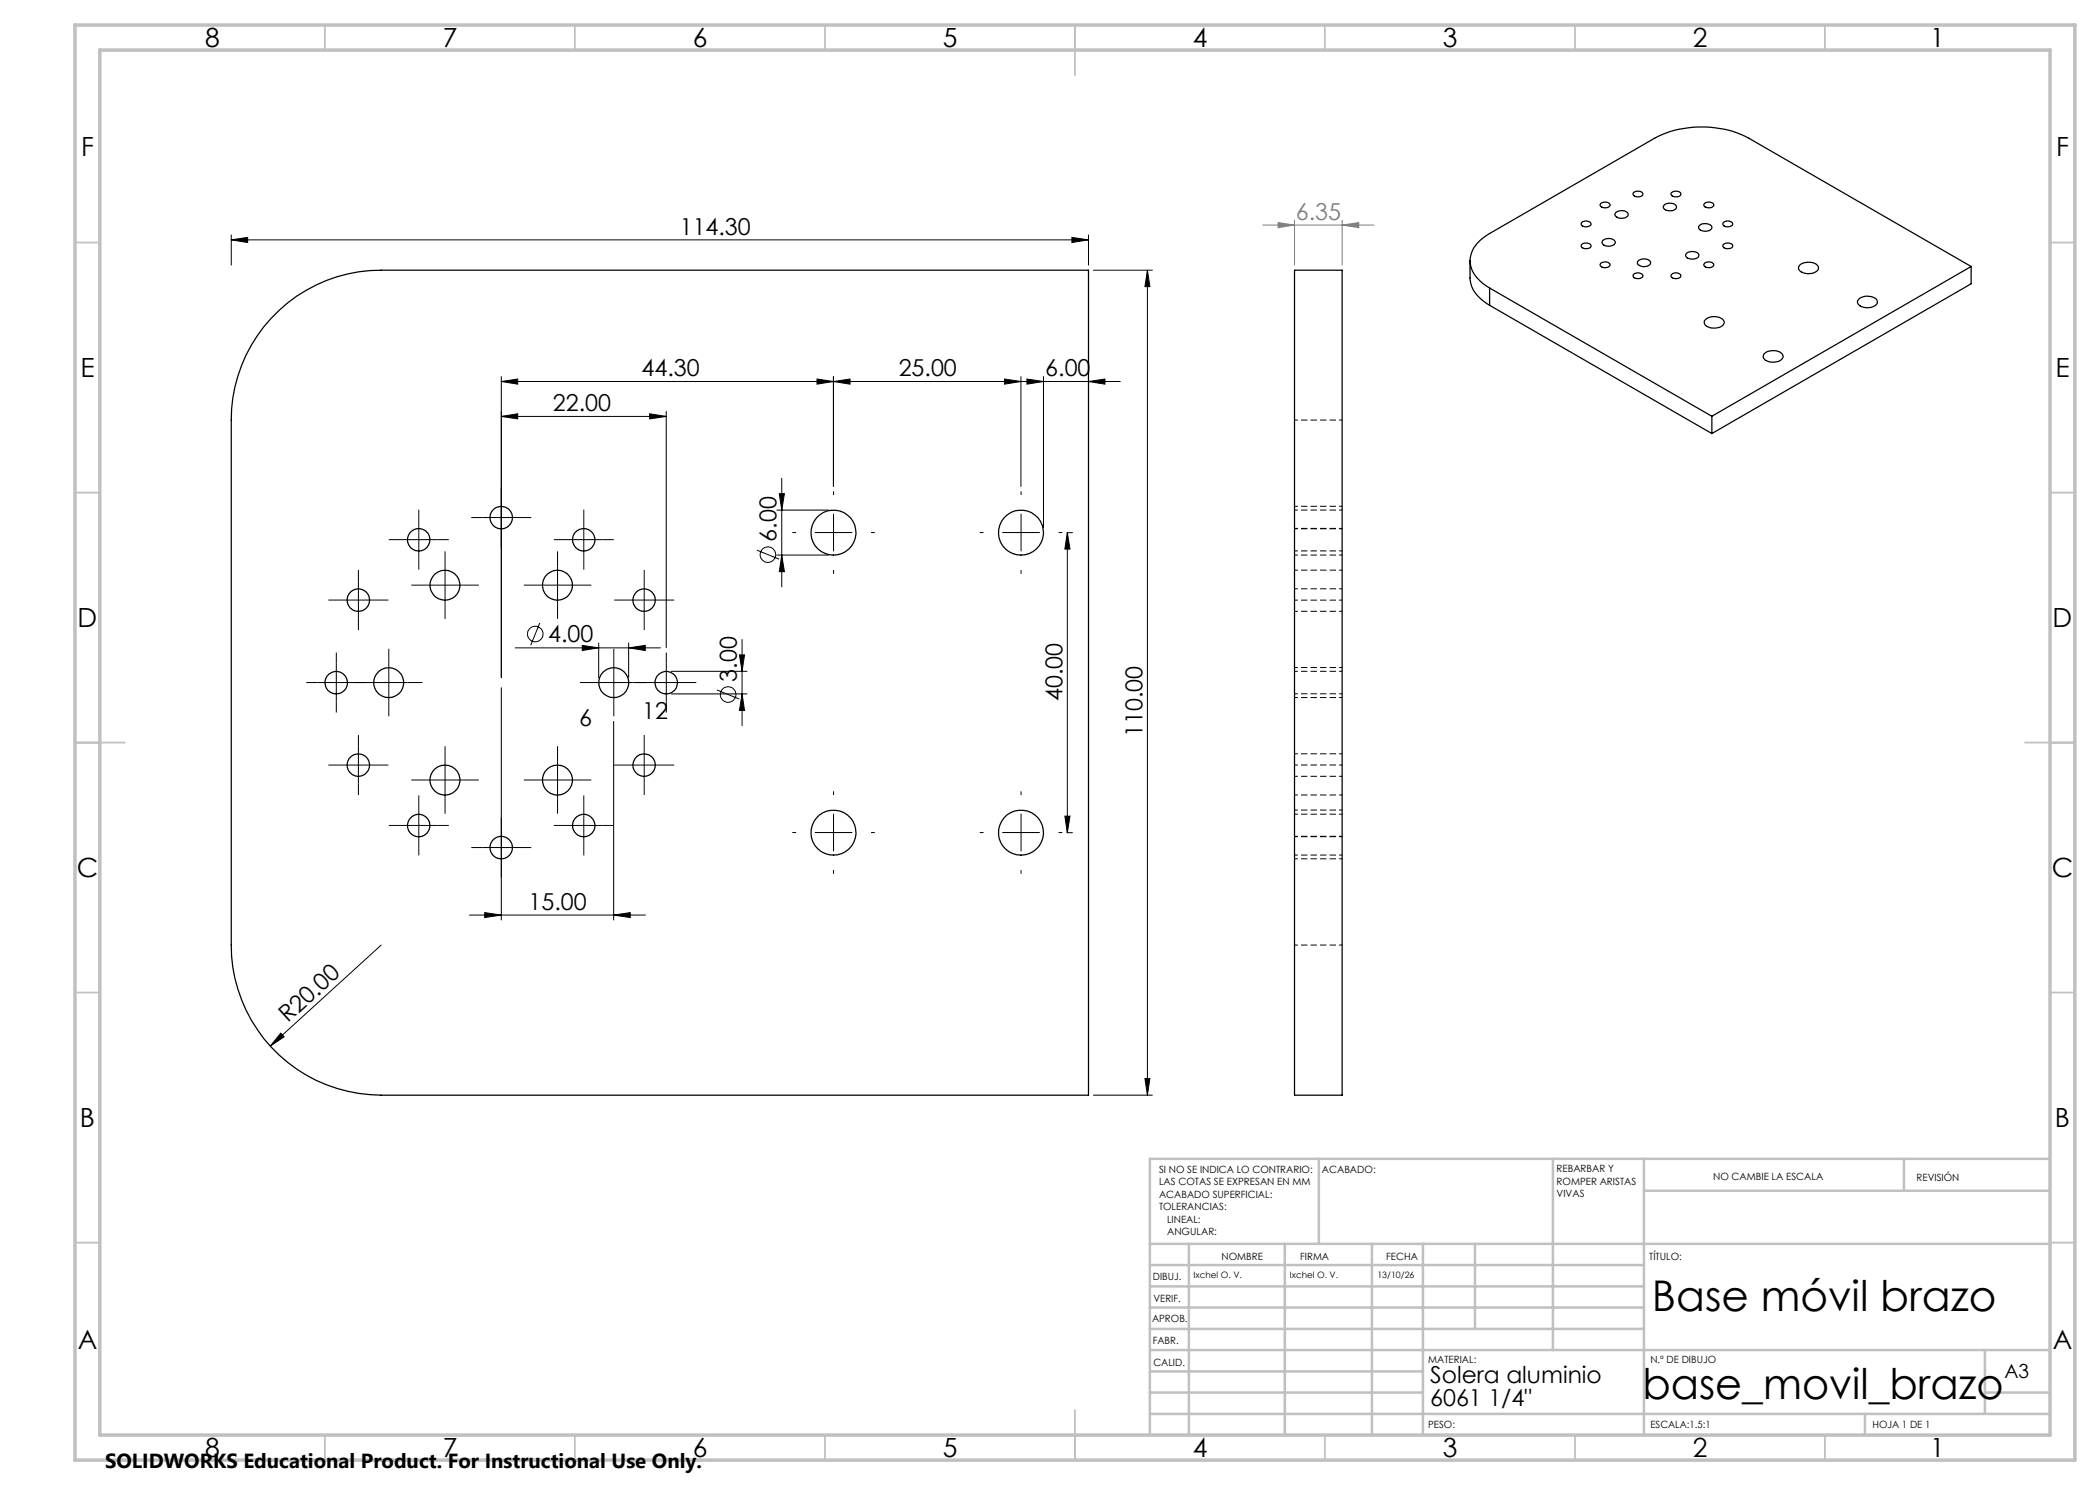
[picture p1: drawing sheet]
<svg xmlns="http://www.w3.org/2000/svg" width="420mm" height="297mm" viewBox="0 0 420 297" stroke-linecap="round" stroke-linejoin="round" font-family="sans-serif">
<g fill="none" stroke="#000" stroke-width=".25">
<path d="M326.7 38.5a1.34 1.34 0 0 1 1.9 .2 1.11 1.11 0 0 1-2 .2zM334.2 38.6a1.28 1.28 0 0 1 2 .1 1.11 1.11 0 0 1-2 .2zM258.9 54h9.5v165h-9.5zM294 52.1v3.5a6.2 6.2 0 0 0 3.3 5l.6 .5M297.9 57.6l44.5 25.7M297.9 57.6v3.5M316.4 44.5a1.12 1.12 0 0 1 1.8 .4 1.23 1.23 0 0 1-1.9 0zM316.4 48.9a1.34 1.34 0 0 1 1.8 .2 1.04 1.04 0 0 1-1.7 .5l-.2-.3zM320.2 52.6a1.15 1.15 0 0 1 1.8 .5 1.2 1.2 0 0 1-2-.2zM320.2 40.7a1.15 1.15 0 0 1 1.8 .4 1.23 1.23 0 0 1-2-.1zM320.5 48.2a1.7 1.7 0 0 1 2.6 .2 1.47 1.47 0 0 1-2.1 .7l-.4-.2a.48 .48 0 0 1-.1-.7zM323.1 42.6a1.66 1.66 0 0 1 2.5 .3 1.53 1.53 0 0 1-2.2 .5l-.2-.1a.45 .45 0 0 1-.1-.7z"/>
<path d="M326.7 54.9a1.12 1.12 0 0 1 1.9 .3 1.23 1.23 0 0 1-2 .1zM327.6 52.2a1.69 1.69 0 0 1 2.5 .3 1.35 1.35 0 0 1-2 .7l-.6-.4zM332.9 40.9a1.73 1.73 0 0 1 2.4 .4 1.52 1.52 0 0 1-2.5 .5 .52 .52 0 0 1 .1-.9zM334.4 54.9a1.08 1.08 0 0 1 1.8 .3 1.17 1.17 0 0 1-2-.1zM337.3 50.7a1.73 1.73 0 0 1 2.5 .3 1.38 1.38 0 0 1-2 .7l-.5-.2a.48 .48 0 0 1 0-.8zM339.8 45.2a1.88 1.88 0 0 1 2.5 .1 1.01 1.01 0 0 1-1.3 .9l-.9-.2a.56 .56 0 0 1-.3-.8zM340.9 40.7a1.15 1.15 0 0 1 1.9 .4 1.23 1.23 0 0 1-2.1-.1zM340.9 52.6a1.15 1.15 0 0 1 1.9 .5 1.2 1.2 0 0 1-2.1-.2zM344.6 49a1.28 1.28 0 0 1 1.9 .1 1.04 1.04 0 0 1-1.7 .5l-.2-.3zM344.6 44.6a1.22 1.22 0 0 1 1.9 .1 1.08 1.08 0 0 1-1.7 .5l-.2-.3zM360 53a2.83 2.83 0 0 1 3.6 .2 1.16 1.16 0 0 1-1.2 1.5 2.19 2.19 0 0 1-2.7-1.1zM371.8 59.8a2.79 2.79 0 0 1 3.6 .2 1.16 1.16 0 0 1-1.2 1.5 2.19 2.19 0 0 1-2.7-1.1z"/>
<path d="M394.2 53.3l-44.4-25.6a20.8 20.8 0 0 0-18.9 0l-33 19a6.7 6.7 0 0 0-3.9 5.7 6.9 6.9 0 0 0 3.9 5.2M394.2 53.3l-51.8 30M394.2 53.3v3.5l-51.8 29.9M55.8 62.1a29.7 29.7 0 0 1 20.4-8.1h141.5v165h-141.5a30 30 0 0 1-30-30v-105a30 30 0 0 1 9.6-21.9zM297.9 61.1l44.5 25.6M341 64.1a2.56 2.56 0 0 1 3.8 .2 1.49 1.49 0 0 1-1.6 1.3 2.26 2.26 0 0 1-2.3-.9zM352.7 70.9a2.68 2.68 0 0 1 3.8 0 1.12 1.12 0 0 1-1.2 1.5 2.08 2.08 0 0 1-2.7-1.1zM342.4 83.3v3.4"/>
<circle cx="83.7" cy="108" r="2.25"/>
<circle cx="89" cy="117.1" r="2.99"/>
<circle cx="100.2" cy="103.5" r="2.26"/>
<circle cx="111.5" cy="117" r="3"/>
<circle cx="116.7" cy="108" r="2.25"/>
<circle cx="166.7" cy="106.5" r="4.5"/>
<circle cx="204.2" cy="106.5" r="4.5"/>
<circle cx="67.2" cy="136.5" r="2.25"/>
<circle cx="71.7" cy="120" r="2.25"/>
<circle cx="77.7" cy="136.5" r="2.99"/>
<circle cx="122.7" cy="136.5" r="3"/>
<circle cx="128.8" cy="120" r="2.24"/>
<circle cx="133.2" cy="136.5" r="2.25"/>
<circle cx="71.7" cy="153" r="2.26"/>
<circle cx="89" cy="156" r="3"/>
<circle cx="111.5" cy="156" r="3"/>
<circle cx="128.8" cy="153" r="2.25"/>
<circle cx="83.8" cy="165.1" r="2.24"/>
<circle cx="100.2" cy="169.5" r="2.25"/>
<circle cx="116.7" cy="165.1" r="2.24"/>
<circle cx="166.7" cy="166.5" r="4.5"/>
<circle cx="204.2" cy="166.5" r="4.5"/>
</g>
<g fill="none" stroke="#000" stroke-width=".2" stroke-dasharray="1.3 .6" stroke-dashoffset=".6" stroke-linecap="butt">
<path d="M258.9 84h9.6M258.9 111h9.6M258.9 110.2h9.6M258.9 105.8h9.6M268.5 102h-9.6M268.5 117.8h-9.6M268.5 105.7h-9.6M268.5 114h-9.6M268.5 101.3h-9.6M258.9 138.8h9.6M258.9 122.3h9.6M258.9 139.5h9.6"/>
<path d="M258.9 120h9.6M268.5 134.3h-9.6M268.5 133.5h-9.6M258.9 155.3h9.6M258.9 159h9.6M268.5 150.8h-9.6M268.5 153h-9.6M258.9 171h9.6M258.9 167.3h9.6M258.9 171.8h9.6M268.5 162h-9.6M268.5 162.8h-9.6"/>
<path d="M268.5 167.3h-9.6M268.5 189h-9.6"/>
</g>
<g fill="none" stroke="#000" stroke-width=".2">
<path d="M46.2 48l3.3-.5v1zM46.2 47v6M46.2 48h171.5M214.4 47.5l3.3 .5-3.3 .5zM217.7 47v6M218.7 54h11.8M229.5 54l.5 3.3h-1zM229.5 54v165M100.3 76.3l3.2-.5v1zM100.3 75.3v60.2M100.3 76.3h123.7M163.4 75.8l3.3 .5-3.3 .5z"/>
<path d="M166.7 76.3l3.3-.5v1zM166.7 75.3v22M200.9 75.8l3.3 .5-3.3 .5zM204.2 75.3v22M205.4 75.8l3.3 .5-3.3 .5zM208.7 75.3v30.2M217.7 76.3l3.3-.5v1zM100.3 83.3l3.2-.5v1zM100.3 83.3h32.9M129.9 82.8l3.3 .5-3.3 .5zM133.2 82.3v47.2M155.9 98.7h1l-.5 3.3z"/>
<path d="M156.4 95.7v21.7M151.4 110l4.4 1.8M155.4 111h10.3M155.4 102h10.3M156.4 111l.5 3.3h-1zM213.4 106.5h1.1M213.5 106.5l.5 3.3h-1zM213.5 106.5v60M100.3 137.5v46.5M103 129.6h29.1M107.9 124.6l-1.7 4.4M116.5 129.1l3.2 .5-3.2 .5z"/>
<path d="M119.7 128.6v6.9M125.7 129.6l3.3-.5v1zM125.7 128.6v6.9M134.2 138.8h15.2M134.2 134.3h15.2M143.4 138l4.4 1.8M147.9 131h1l-.5 3.3zM148.4 138.8l.5 3.3h-1zM148.4 127.9v17.2M122.7 144.3v39.7M213 163.2h1l-.5 3.3zM213.4 166.5h1.1"/>
<path d="M76.2 189l-22.2 20.2M93.9 183h35.2M96.9 182.5l3.4 .5-3.4 .5zM122.7 183l3.3-.5v1zM56.2 206.6l.6 .8-2.8 1.8zM218.7 219h11.8M229 215.7h1l-.5 3.3z"/>
<circle cx="153.6" cy="110.9" r="1.55"/>
<circle cx="107.1" cy="126.8" r="1.55"/>
<circle cx="145.6" cy="138.9" r="1.55"/>
</g>
<g fill="none" stroke="#c0c0c0" stroke-width=".35">
<path d="M65 5v5M115 5v5M165 5v5M215 5v10M265 5v5M315 5v5M365 5v5M15 48.5h5M410 48.5h5M15 98.5h5M410 98.5h5M15 148.5h10"/>
<path d="M405 148.5h10M15 198.5h5M410 198.5h5M15 248.5h5M410 248.5h5M65 287v5M115 287v5M165 287v5M215 282v10M265 287v5M315 287v5M365 287v5"/>
</g>
<g fill="none" stroke="#c0c0c0" stroke-width=".5">
<path d="M263.8 231.8v17M310.6 231.8v38.2M328.8 231.8v55.2M328.8 238.2h81.2M380.8 231.8v6.4M410 231.8h-180v55.2M230 248.8h180M230 257.3h98.8M230 253h98.8M237.8 248.8v38.2M257 248.8v38.2M274.4 248.8v38.2"/>
<path d="M284.6 248.8v38.2M295 248.8v17M230 265.8h98.8M230 261.5h98.8M230 278.5h54.6M230 274.3h54.6M230 270h180M397 278.5h13M397 270v12.8M230 282.8h180M373 282.8v4.2"/>
</g>
<path d="M15 5h400v287h-400zM20 10h390v277h-390z" fill="none" stroke="#c0c0c0" stroke-width=".7"/>
<g fill="#000">
<path d="M46.2 48l3.3-.5v1zM214.4 47.5l3.3 .5-3.3 .5zM229.5 54l.5 3.3h-1zM100.3 76.3l3.2-.5v1zM166.7 76.3l3.3-.5v1zM163.4 75.8l3.3 .5-3.3 .5zM200.9 75.8l3.3 .5-3.3 .5zM205.4 75.8l3.3 .5-3.3 .5zM217.7 76.3l3.3-.5v1zM100.3 83.3l3.2-.5v1zM129.9 82.8l3.3 .5-3.3 .5zM156.4 111l.5 3.3h-1z"/>
<path d="M155.9 98.7h1l-.5 3.3zM213.5 106.5l.5 3.3h-1zM116.5 129.1l3.2 .5-3.2 .5zM125.7 129.6l3.3-.5v1zM148.4 138.8l.5 3.3h-1zM147.9 131h1l-.5 3.3zM213 163.2h1l-.5 3.3zM96.9 182.5l3.4 .5-3.4 .5zM122.7 183l3.3-.5v1zM56.2 206.6l.6 .8-2.8 1.8zM229 215.7h1l-.5 3.3z"/>
</g>
<path d="M252.6 45h22.2M255.6 44.5l3.3 .5-3.3 .5zM258.9 44v9M268.4 44v9" fill="none" stroke="#808080" stroke-width=".2"/>
<g fill="none" stroke="#000" stroke-width=".2" stroke-dasharray="15.2 1.3 1.3 1.3" stroke-linecap="butt">
<path d="M100.3 99.8v-2.3M166.7 99v-.7M204.2 99v-.7M71.7 116.3v-2.3M80 107.9h-2.2M83.8 107.9v-3.7M83.8 107.9h-3.8M83.8 107.9v3.8M83.8 107.9h3.7M83.8 104.2v-2.3M83.8 111.7v2.2M85.3 117h-3"/>
<path d="M87.5 107.9h2.3M89 117v-3.7M89 117h-3.7M89 117v3.8M89 117h3.8M89 113.3v-3M92.8 117h3M96.5 103.5h-2.2M100.3 103.5v-3.7M100.3 103.5h-3.8M100.3 103.5v3.8M100.3 103.5h3.7"/>
<path d="M100.3 107.3v2.2M104 103.5h2.3M107.8 117h-3M111.5 117v-3.7M111.5 117h-3.7M111.5 117v3.8M111.5 117h3.8M111.5 113.3v-3M113 107.9h-2.2M115.3 117h3M116.8 107.9v-3.7M116.8 107.9h-3.8"/>
<path d="M116.8 107.9v3.8M116.8 107.9h3.7M116.8 104.2v-2.3M116.8 111.7v2.2M120.5 107.9h2.3M128.8 116.3v-2.3M159.2 106.5h-.7M166.7 106.5v-3.7M166.7 106.5h-3.7M166.7 106.5v3.8M166.7 106.5h3.8M166.7 114v.8"/>
<path d="M174.2 106.5h.8M196.7 106.5h-.7M204.2 106.5v-3.7M204.2 106.5h-3.7M204.2 106.5v3.8M204.2 106.5h3.8M204.2 114v.8M211.7 106.5h.8M63.5 136.5h-2.2M67.3 136.5v-3.7M67.3 136.5h-3.8M67.3 136.5v3.8"/>
<path d="M67.3 136.5h3.7M67.3 132.8v-2.3M67.9 120h-2.2M71 136.5h2.3M71.7 120v-3.7M71.7 120h-3.8M71.7 120v3.8M71.7 120h3.7M71.7 123.8v2.2M74 136.5h-3M75.4 120h2.3M77.8 136.5v-3.7"/>
<path d="M77.8 136.5h-3.8M77.8 136.5v3.8M77.8 136.5h3.7M77.8 132.8v-3M81.5 136.5h3M89 120.8v3M111.5 120.8v3M119 136.5h-3M122.8 136.5v-3.7M122.8 136.5h-3.8M122.8 136.5v3.8M122.8 136.5h3.7"/>
<path d="M122.8 132.8v-3M125.1 120h-2.3M126.5 136.5h3M128.8 120v-3.7M128.8 120h-3.7M128.8 120v3.8M128.8 120h3.8M128.8 123.8v2.2M129.5 136.5h-2.2M132.6 120h2.2M133.3 136.5v-3.7M133.3 136.5h-3.8"/>
<path d="M133.3 136.5v3.8M133.3 136.5h3.7M133.3 132.8v-2.3M137 136.5h2.3M67.3 140.3v2.2M67.9 153h-2.2M71.7 153v-3.7M71.7 153h-3.8M71.7 153v3.8M71.7 153h3.7M71.7 149.3v-2.3M71.7 156.8v2.2"/>
<path d="M75.4 153h2.3M77.8 140.3v3M85.3 156h-3M89 156v-3.8M89 156h-3.7M89 156v3.7M89 156h3.8M89 152.2v-3M89 159.7v3M92.8 156h3M107.8 156h-3M111.5 156v-3.8"/>
<path d="M111.5 156h-3.7M111.5 156v3.7M111.5 156h3.8M111.5 152.2v-3M111.5 159.7v3M115.3 156h3M122.8 140.3v3M125.1 153h-2.3M128.8 153v-3.7M128.8 153h-3.7M128.8 153v3.8M128.8 153h3.8"/>
<path d="M128.8 149.3v-2.3M128.8 156.8v2.2M132.6 153h2.2M133.3 140.3v2.2M166.7 159v-.7M204.2 159v-.7M80 165.1h-2.2M83.8 165.1v-3.8M83.8 165.1h-3.8M83.8 165.1v3.7M83.8 165.1h3.7M83.8 161.3v-2.2"/>
<path d="M83.8 168.8v2.3M87.5 165.1h2.3M96.5 169.5h-2.2M100.3 169.5v-3.7M100.3 169.5h-3.8M100.3 169.5v3.8M100.3 169.5h3.7M100.3 165.8v-2.3M100.3 173.3v2.2M104 169.5h2.3M113 165.1h-2.2M116.8 165.1v-3.8"/>
<path d="M116.8 165.1h-3.8M116.8 165.1v3.7M116.8 165.1h3.7M116.8 161.3v-2.2M116.8 168.8v2.3M120.5 165.1h2.3M159.2 166.5h-.7M166.7 166.5v-3.7M166.7 166.5h-3.7M166.7 166.5v3.8M166.7 166.5h3.8M166.7 174v.8"/>
<path d="M174.2 166.5h.8M196.7 166.5h-.7M204.2 166.5v-3.7M204.2 166.5h-3.7M204.2 166.5v3.8M204.2 166.5h3.8M204.2 174v.8M211.7 166.5h.8"/>
</g>
<path d="M255.6 44.5l3.3 .5-3.3 .5z" fill="#808080"/>
<path d="M268.4 45l3.3-.5v1z" fill="none" stroke="#808080" stroke-width=".2"/>
<path d="M268.4 45l3.3-.5v1z" fill="#808080"/>
<g font-size="8.5">
<text x="330.4" y="262.2">Base móvil brazo</text>
<text x="328.5" y="279.7">base_movil_brazo</text>
</g>
<g font-size="5.3">
<text x="41" y="9.5">8</text>
<text x="88.5" y="9.5">7</text>
<text x="138.5" y="9.5">6</text>
<text x="188.5" y="9.5">5</text>
<text x="238.5" y="9.5">4</text>
<text x="288.5" y="9.5">3</text>
<text x="338.5" y="9.5">2</text>
<text x="386" y="9.5">1</text>
<text x="16.2" y="31.2">F</text>
<text x="411.2" y="31.2">F</text>
<text x="16.1" y="75.5">E</text>
<text x="411.1" y="75.5">E</text>
<text x="15.5" y="125.5">D</text>
<text x="410.5" y="125.5">D</text>
<text x="15.4" y="175.5">C</text>
<text x="410.4" y="175.5">C</text>
<text x="16" y="225.5">B</text>
<text x="411" y="225.5">B</text>
<text x="15.5" y="269.7">A</text>
<text x="410.5" y="269.7">A</text>
<text x="41" y="291.5">8</text>
<text x="88.5" y="291.5">7</text>
<text x="138.5" y="291.5">6</text>
<text x="188.5" y="291.5">5</text>
<text x="238.5" y="291.5">4</text>
<text x="288.5" y="291.5">3</text>
<text x="338.5" y="291.5">2</text>
<text x="386" y="291.5">1</text>
</g>
<g font-size="4.7">
<text x="135.9" y="47">114.30</text>
<text x="128.3" y="75.3">44.30</text>
<text x="179.7" y="75.3">25.00</text>
<text x="209.1" y="75.3">6.00</text>
<text x="110.6" y="82.2">22.00</text>
<text x="155.3" y="108.3" transform="rotate(-90 155.3 108.3)">6.00</text>
<text x="109.6" y="128.5">4.00</text>
<text x="147.4" y="136.3" transform="rotate(-90 147.4 136.3)">3.00</text>
<text x="128.5" y="143.7">12</text>
<text x="212.5" y="140.3" transform="rotate(-90 212.5 140.3)">40.00</text>
<text x="115.8" y="145.2">6</text>
<text x="228.5" y="147.4" transform="rotate(-90 228.5 147.4)">110.00</text>
<text x="105.7" y="182">15.00</text>
<text x="57.6" y="204.7" transform="rotate(-42 57.6 204.7)">R20.00</text>
<text x="286" y="276.6">Solera aluminio</text>
<text x="286" y="281.1">6061 1/4&quot;</text>
</g>
<text font-size="4.7" fill="#808080" x="259.2" y="44">6.35</text>
<text font-size="4.1" x="21" y="293.7">SOLIDWORKS Educational Product. For Instructional Use Only.</text>
<text font-size="3.9" x="400.9" y="275.5">A3</text>
<g font-size="2">
<text x="231.8" y="234.6">SI NO SE INDICA LO CONTRARIO:</text>
<text x="231.8" y="237.1">LAS COTAS SE EXPRESAN EN MM</text>
<text x="231.8" y="239.6">ACABADO SUPERFICIAL:</text>
<text x="264.4" y="234.6">ACABADO:</text>
<text x="311.3" y="234.5">REBARBAR Y</text>
<text x="311.3" y="237">ROMPER ARISTAS</text>
<text x="311.3" y="239.5">VIVAS</text>
<text x="342.6" y="236">NO CAMBIE LA ESCALA</text>
<text x="383.3" y="236.2">REVISIÓN</text>
<text x="231.8" y="242.1">TOLERANCIAS:</text>
<text x="233.4" y="244.6">LINEAL:</text>
<text x="233.4" y="247.1">ANGULAR:</text>
<text x="244.3" y="252">NOMBRE</text>
<text x="260" y="251.9">FIRMA</text>
<text x="277.2" y="251.9">FECHA</text>
<text x="329.9" y="251.9">TÍTULO:</text>
<text x="230.6" y="256.1">DIBUJ.</text>
<text x="230.7" y="260.3">VERIF.</text>
<text x="230.4" y="264.4">APROB.</text>
<text x="230.5" y="268.8">FABR.</text>
<text x="230.7" y="273.1">CALID.</text>
<text x="285.6" y="272.5">MATERIAL:</text>
<text x="330.1" y="272.5">N.º DE DIBUJO</text>
<text x="285.6" y="285.5">PESO:</text>
<text x="330.1" y="285.6">ESCALA:1.5:1</text>
<text x="374.5" y="285.6">HOJA 1 DE 1</text>
</g>
<g font-size="1.8">
<text x="238.7" y="255.6">Ixchel O. V.</text>
<text x="258" y="255.6">Ixchel O. V.</text>
<text x="275.5" y="255.6">13/10/26</text>
</g>
</svg>
